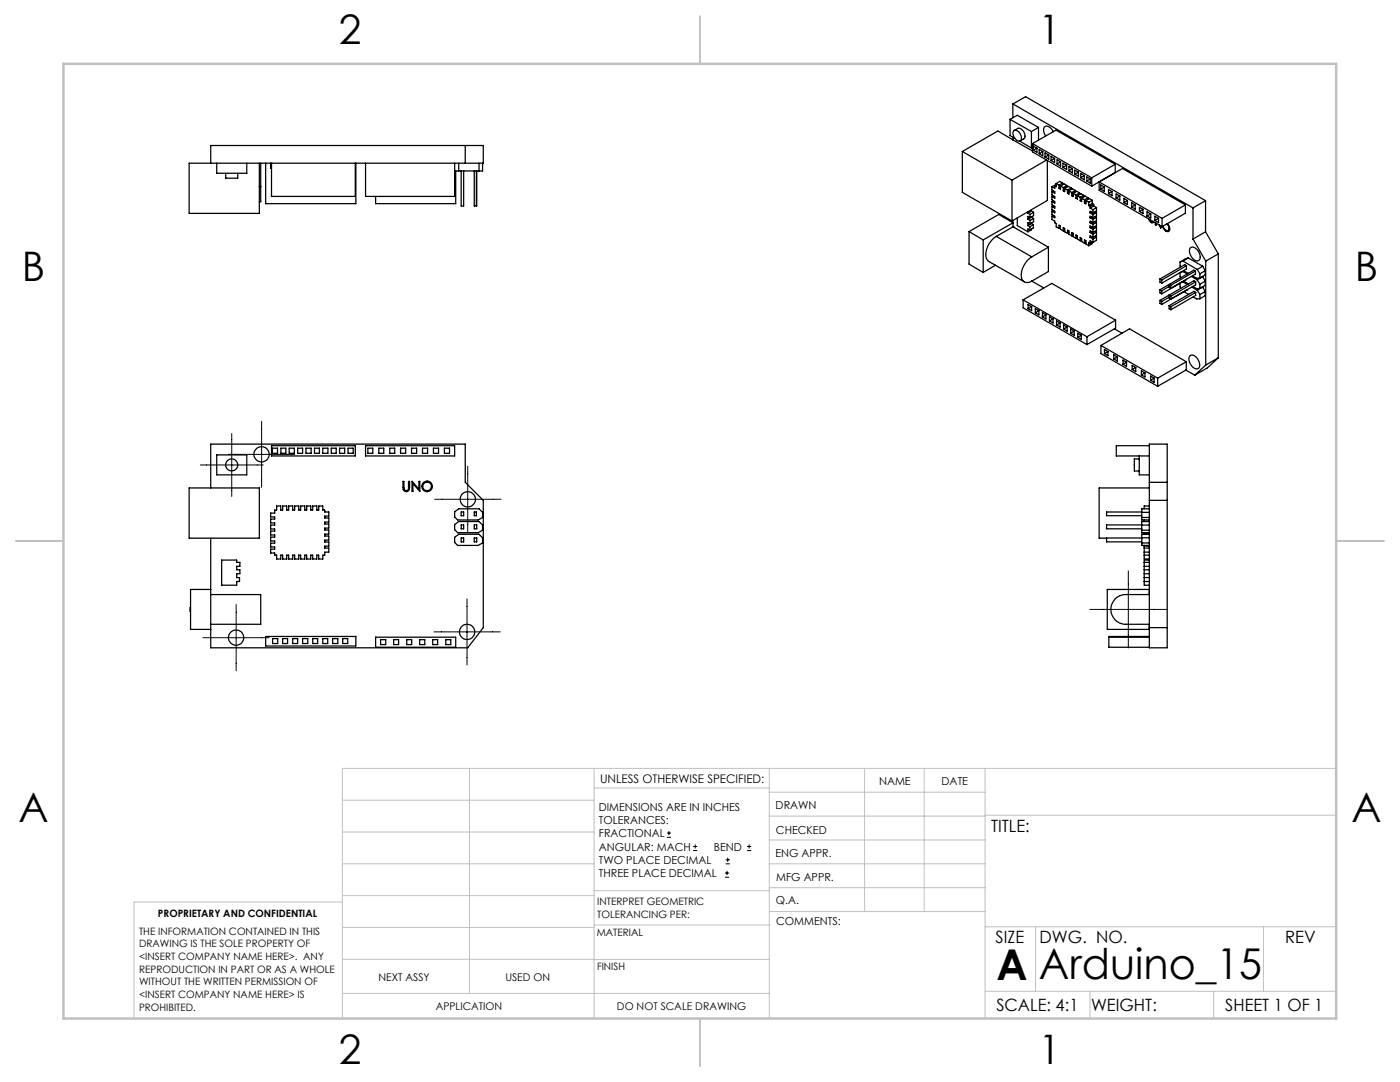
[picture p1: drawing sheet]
<svg xmlns="http://www.w3.org/2000/svg" width="279mm" height="216mm" viewBox="0 0 279 216" stroke-linecap="round" stroke-linejoin="round" font-family="sans-serif">
<g fill="none" stroke="#000" stroke-width=".2">
<path d="M40 92.8h12.5M45.6 90.7h13.2M46.2 86.5v12.6M52.2 84.1v13.2M86.7 99.6h13.3M93.3 93v13.2M93.2 119.5v13.2M225.2 113.9v15.4M40.5 127.2h13.2M47.1 120.6v13.2M86.6 126.1h13.2M217.5 121.6h15.3"/>
<path d="M133.1 167.1h.8M133.1 166.2h.8M133.5 165.8v.9M138.3 169.7h.8M138.3 168.9h.8M138.7 168.5v.8M144.7 175h.8M144.7 174.2h.8M144.8 172.4h.9M144.8 171.6h.9M145.1 173.8v.8M145.2 171.1v.9"/>
<path d="M149.1 169.7h.8M149.1 168.9h.8M149.5 168.5v.8"/>
</g>
<g fill="none" stroke="#c0c0c0" stroke-width=".2">
<path d="M68.3 159.7h50.3M93.7 153.3v44.9M118.6 153.3v49.9M118.6 157.2h34.9M153.5 153.3v49.9M153.5 158.1h43.1M172.5 153.3v28.6M184.4 153.3v28.6M196.6 153.3v49.9M266.7 153.3h-198.4v49.9M68.3 178.7h50.3M68.3 172.4h50.3"/>
<path d="M68.3 166h50.3M68.3 180h-41.6v23.2M118.6 177.7h35M153.5 167.6h43.1M153.5 162.8h43.1M153.5 172.4h43.1M153.5 177.1h43.1M196.6 162.7h70.1M68.3 198.2h85.2M68.3 191.4l85.2 .1M68.3 185.1h50.3M118.6 184.6h35"/>
<path d="M153.6 181.9h43M196.6 197.8h70.1M196.6 184.9h70.1M206.7 184.9v12.9M217.5 197.8v5.4M242.2 197.8v5.4M252.2 184.9v12.9"/>
</g>
<path d="M139.7 3.2v9.5M3.1 107.9h9.6M266.7 107.9h9.5M139.7 203.2v9.6" fill="none" stroke="#c0c0c0" stroke-width=".25"/>
<path d="M12.7 12.7h254v190.5h-254z" fill="none" stroke="#c0c0c0" stroke-width=".5"/>
<g fill="none" stroke="#000" stroke-width=".25">
<path d="M42.1 32.6v-3.6h54.3v3.6h-58.7v10h14.1v-10M43.3 32.6v2h5.9v-2M45 34.6v1h2.4v-1M51.8 37.3h.2M52 37.3v3h-.2M52 32.6v4.7M53 32.6v8h18v-8M54 32.6v1h.2M54.2 32.6v6.6h16.7v-6.6M73 32.6v6.6h17.7v-6.6M90.9 34.1v6.5h-15.9v-1.4M91.5 32.6v1.5"/>
<path d="M92 34.1v7h.5v-7M92.9 29v3.6M94.7 34.1v7h.4v-7M95.1 34.1v7M95.6 32.6v1.5M96.3 32.6v1.5h-5.6M192.1 30.2v8.2l9.9 5.7M192.1 30.2l9.9 5.7M201.6 23.8l1.4-.8 4.3 2.4M201.6 23.8l4.2 2.4M201.6 23.8v3.3l.9 .5M202 35.9v8.2"/>
<path d="M202.1 27.9l4 2.2M202.1 20.7v2.8M202.1 27.4v.5M202.1 20.7l36 20.8M202.1 20.7l2.6-1.4 35.9 20.7M202.1 27.9l-3-1.8-7 4.1M202.3 26.1a1.18 1.18 0 0 1 1.5 1.2 .6 .6 0 0 1-.3 .8 .6 .6 0 0 1-.8-.3 1.52 1.52 0 0 1-.4-1.7zM202.4 26l.7-.4a1.39 1.39 0 0 1 1.2 2.1l-.7 .4M203.5 28.2l2.3 1.3M205.8 26.2v3.3M206.1 28.6l4.6-2.6 11.9 6.8M206.1 28.6v1.7l11.8 6.8"/>
<path d="M206.1 28.6l11.8 6.9M206.1 29.4l-.3 .1M206.9 29.6l-.7-.5v.9M206.9 29.6v.8l-.7-.4M206.9 29.6l-.7 .4M207.3 25.4v2.6M207.3 25.4l-1.5 .8M208.1 30.2l-.7-.4v.9M208.1 30.2v.9l-.7-.4M208.1 30.2l-.7 .5M208.9 31.9l-6.9 4M209 32v8l-7 4.1"/>
<path d="M209.3 30.9l-.7-.4v.8M209.3 30.9v.8l-.7-.4M209.3 30.9l-.7 .4M209.9 37.3v.6l.6 .3v.4l-.6-.4M209.9 38.2v.7l.6 .3v.3l-.6-.3M209.9 39.2v.7l.6 .3v.3l-.6-.3M210.2 26.3a1.38 1.38 0 0 0-1.6-1 1.43 1.43 0 0 0 .1 1.8M210.2 38.1l-.3 .1M210.2 39.1l-.3 .1M210.5 31.6l-.7-.4v.8M210.5 31.6v.9l-.7-.5M210.5 31.6l-.7 .4"/>
<path d="M210.5 37.1l.3-.2h-.2l-.7 .4M210.5 37.1v.5l-.6-.3M210.8 36.6v.7l-.3-.2M210.8 36.6l.5 .3M211.3 36.9v.7M211.6 37.1v.6l-.3-.1M211.6 37.1l.6 .3M211.6 37.4l-.3 .2M211.7 32.3l-.7-.4v.8M211.7 32.3v.8l-.7-.4M211.7 32.3l-.7 .4M212.1 36.5l-.6-.3-.7 .4"/>
<path d="M212.1 36.5v.4M212.1 36.5l-.8 .4M212.2 37.4v.7M212.5 37.6v.6l-.3-.1M212.5 37.6l.5 .3M212.5 37.9l-.3 .2M212.9 33l-.8-.4v.8M212.9 33v.8l-.8-.4M212.9 33l-.8 .4M212.9 37l-.6-.3-.7 .4M212.9 37v.4M212.9 37l-.7 .4"/>
<path d="M213 37.9v.7M213.3 38.1v.6l-.3-.1M213.3 38.1l.6 .3M213.3 38.4l-.3 .2M213.7 37.5v.3M213.7 37.5l-.5-.3-.7 .4M213.7 37.5l-.7 .4M213.9 38.4v.7M214 33.7v.8l-.7-.4M214 33.7l-.7-.5v.9M214 33.7l-.7 .4M214.2 38.6v.6l-.3-.1"/>
<path d="M214.2 38.6l.5 .3M214.2 38.9l-.3 .2M214.6 38l-.6-.3-.7 .4M214.6 38v.3M214.6 38l-.7 .4M214.7 38.9v.6M215 39.1v.6l-.3-.2M215 39.1l.6 .3M215 39.4l-.3 .1M215.2 34.4v.8l-.7-.5M215.2 34.4l-.7-.5v.8M215.2 34.4l-.7 .3"/>
<path d="M215.4 38.5l-.5-.3-.7 .4M215.4 38.5v.3M215.4 38.5l-.7 .4M215.6 39.4v.6M215.9 39.5v.7l-.3-.2M215.9 39.5l.5 .4M215.9 39.9l-.3 .1M216.3 39v.3M216.3 39l-.6-.3-.7 .4M216.3 39l-.7 .4M216.4 35l-.7-.4v.9M216.4 35v.9l-.7-.4"/>
<path d="M216.4 35l-.7 .5M216.4 39.9v.6M217.1 39.5v.3M217.1 39.5l-.5-.4-.7 .4M217.1 39.5l-.7 .4M217.6 35.7v.8l-.7-.4M217.6 35.7l-.7-.4v.8M217.6 35.7l-.7 .4M217.9 35.5v1.6M218 40v.6M218 40l-.6-.4-.7 .4M218 40l-.7 .4"/>
<path d="M219.4 36.3v1.7l12.5 7.2M219.4 36.3l12.5 7.3M219.4 36.3l4.6-2.7 12.6 7.3M220.4 37.3l-.7-.4v.8M220.4 37.3v.9l-.7-.5M220.4 37.3l-.7 .4M221.9 38.2l-.7-.4v.8M221.9 38.2v.9l-.7-.5M221.9 38.2l-.7 .4M222.6 32.8v1.6l-4.7 2.7M222.6 32.8l-4.7 2.7M223.5 39.1l-.8-.4v.8"/>
<path d="M223.5 39.1v.8l-.8-.4M223.5 39.1l-.8 .4M193.4 46.2l2.8 1.7M193.4 46.2l5.9-3.4 2.9 1.6-6 3.5M193.4 46.2v6.5l2.8 1.7M196.2 47.9v6.5M198.7 52.9l-2.5 1.5M198.8 47.2a4.3 4.3 0 0 0-1.9 4.4l.4 .6 7.1 4M198.8 47.2l7.1 4.1M202.1 44l.1 1.3M202.2 45.3h.1M202.2 45.3l7 4"/>
<path d="M202.2 45.3l-3.4 1.9M203 43.5v1.5l2.1 1.2M204.2 59.8l5.7-3.2 12.7 7.3M204.2 59.8l12.7 7.4M204.2 59.8v1.6l12.7 7.4M205.1 42.3v.2M205.1 42.5l.5 .3M205.1 43.7l.5 .3M205.1 45l.4 .3M205.5 45.9l-.4-.2v.5M205.5 45.3v.6M205.6 43.4l-.5-.2v.5"/>
<path d="M205.6 44.7l-.5-.3v.6M205.6 42.8v.6M205.6 44v.7M205.8 41.9v.2M205.8 43.3v.1M205.8 44.5v.1M205.8 45.7v.2l-.7 .3M205.8 44.6l.4 .2M205.8 43.4l.5 .2M205.8 42.1l.5 .3M205.8 42.1l-.7 .4M205.8 43.4l-.7 .3"/>
<path d="M205.8 44.6l-.7 .4M205.9 51.3a4 4 0 0 0-1.8 4.7 1.34 1.34 0 0 0 1.8 .1M205.9 56.1l2.4 1.4M206.2 44.8v.7l-.7 .4M206.2 44.8l-.7 .5M206.3 42.4v.6l-.7 .4M206.3 43.6v.6l-.7 .5M206.3 42.4l-.7 .4M206.3 43.6l-.7 .4M209.2 49.3v4.9l-3.3 1.9M209.2 49.3l-3.3 2M209.9 42.2v.6l.6 .3v.4l-.6-.4"/>
<path d="M209.9 43.1v.7l.6 .3v.3l.3 .2v.7l.5 .3M209.9 40.2v.7l.6 .3v.3l-.6-.3M209.9 41.2v.6l.6 .4v.3l-.6-.3M210.2 40l-.3 .2M210.2 41l-.3 .2M210.2 42l-.3 .2M210.2 43l-.3 .1M211.3 45.6v-.7l.3 .2v.7l.6 .3M211.6 45.4l-.3 .2M212.2 46.1v-.7l.3 .2v.6l.5 .4M212.5 45.9l-.3 .2M213 46.6v-.7l.3 .2v.6l.6 .4"/>
<path d="M213.3 46.4l-.3 .2M213.9 47.1v-.7l.3 .2v.6l.5 .4M214.2 46.9l-.3 .2M214.7 47.6v-.7l.3 .2v.6l.6 .3M215 47.4l-.3 .2M215.6 48v-.6l.3 .2v.6l.5 .3M215.9 47.9l-.3 .1M216.4 48.5v-.6l.3 .1v.7l.6 .3M216.7 40v.7l-.3-.2M216.7 40l.6 .4M216.7 40.4l-.3 .1M216.7 48.4l-.3 .1"/>
<path d="M217.3 40.4v.6M217.3 41l.3 .2M217.6 48.5l.4-.2v.3l-.7 .4M217.6 41.2v.3M217.6 42.5v-.3l.5 .3M217.6 43.5v-.4l.5 .4M217.6 44.4v-.3l.5 .3M217.6 45.4v-.3l.5 .3M217.6 46.4v-.3l.5 .3M217.6 47.4v-.3l.5 .3M217.6 47.4l.5 .3M217.6 48.5l-.3-.1v.6"/>
<path d="M217.6 41.5l.5 .3M217.6 42.5l.5 .3M217.6 43.5l.5 .3M217.6 44.4l.5 .4M217.6 45.4l.5 .4M217.6 46.4l.5 .3M217.8 42.3l-.2 .2M217.8 43.3l-.2 .2M217.8 44.3l-.2 .1M217.8 45.3l-.2 .1M217.8 46.2l-.2 .2M217.8 47.2l-.2 .2"/>
<path d="M218 40.6l.3 .2M218 40.6l-.7 .4M218.1 48.4l-.5-.4v.5M218.1 41.8v.7M218.1 42.8v.7M218.1 43.8v.6M218.1 44.8v.6M218.1 45.8v.6M218.1 46.7v.7M218.1 47.7v.7M218.3 41.1l.5 .3M218.3 40.8v.3"/>
<path d="M218.3 41.1l-.7 .4M218.3 40.8l-.7 .4M218.5 46.2l.3 .1M218.5 45.2l.3 .1M218.5 44.2l.3 .2M218.5 43.2l.3 .2M218.5 42.2l.3 .2M218.5 47.1l.3 .2M218.8 41.4v.7l-.7 .4M218.8 42.4v.7l-.7 .4M218.8 43.4v.6l-.7 .4M218.8 44.4v.6l-.7 .4"/>
<path d="M218.8 45.3v.7l-.7 .4M218.8 46.3v.7l-.7 .4M218.8 47.3v.6l-.7 .5M218.8 41.4l-.7 .4M218.8 42.4l-.7 .4M218.8 43.4l-.7 .4M218.8 44.4l-.7 .4M218.8 45.3l-.7 .5M218.8 46.3l-.7 .4M218.8 47.3l-.7 .4M225 40l-.7-.4v.8M225 40v.8l-.7-.4"/>
<path d="M225 40l-.7 .4M226.6 40.9l-.8-.4v.8M226.6 40.9v.8l-.8-.4M226.6 40.9l-.8 .4M228.1 41.8l-.7-.4v.8M228.1 41.8v.8l-.7-.4M228.1 41.8l-.7 .4M229.3 43.9l.5 .5M229.3 43.7v.2M229.4 43.8l-.1 .1M229.4 43.8l.4 .5 .3-.1M229.7 42.7l-.8-.4v.8"/>
<path d="M229.7 42.7v.8l-.8-.4M229.7 42.7l-.8 .4M230 44.3l.2-.1-.4 .2M230.2 44.2l-.1 .2h-.3M230.6 44.4v.4M230.7 44.5v.4l-.1-.1M230.7 44.8h-.1M231.2 43.6l-.7-.5v.9M231.2 43.6v.8l-.7-.4M231.2 43.6l-.7 .4M231.4 44.9l.2 .6M231.5 45h.1"/>
<path d="M231.5 55.7l.3 .2M231.5 55.7v.6l.3 .2M231.5 57.8v.6l.3 .2M231.5 59.9v.6l.3 .2M231.5 57.8l.3 .2M231.5 59.9l.3 .2M231.6 45.5h.1M231.7 45.1v.4M231.8 55.9v.6M231.8 58v.6M231.9 43.6v1.6M232 45.2l.3 .6 .4 .3"/>
<path d="M232.1 45.1l.2 .5a.6 .6 0 0 0 1 .2v-.2M232.9 44.7l.3 .5 .1 .4M232.9 46l-.2 .1M233 44.6l.4 .8a.62 .62 0 0 1-.2 .8l-.5-.1M233.3 56.8l.3 .1M233.3 56.8v.6l.3 .1M233.3 58.9v.6l.4 .2v-.6M233.3 58.9l.4 .2M233.3 57.1l-1.5 .9M233.3 56.8l-1.8 1M233.3 59.3l-1.5 .8M233.3 58.9l-1.8 1"/>
<path d="M233.4 45.8l-.2 .2M233.4 45.5l-.1 .1M233.6 56.9v.6M235.5 52.3l.1 1M235.5 54.4l.1 1M235.5 56.5v.8l.2 .2M236.1 52.1l2.8 1.7M236.1 52.1l-.6 .2M236.1 54.2l-.4 .1M236.1 54.2l.8 .5M236.1 56.3h-.2M236.1 56.3l.9 .5"/>
<path d="M236.2 54l.9 .5M236.3 56.1l.9 .6M236.3 54l-.2 .2M236.3 58.2l.9 .5M236.3 56.1l-.2 .2M236.6 40.9l-4.7 2.7M236.6 40.9v1.6l-4.7 2.7M236.8 57.9h.1M236.8 53l-5 2.9M236.8 53l-.4-.2-4.9 2.9M236.8 53v.7l-5 2.8M236.8 55.7l-5 2.9"/>
<path d="M237.1 51.5l2.9 1.6M237.1 51.5l-1.6 .8M237.1 51.5l-1 .6M237.5 49.5a.95 .95 0 0 1 1.4 .3 1.66 1.66 0 0 1 .4 2.2 1.67 1.67 0 0 1-1.9-1.7zM237.8 55.2l1.1 .6M237.9 57.3l1 .6M238 55l.8 .5h.7M238.1 41.5v6.2M238.1 47.7l2.5 4.4M238.1 57.1l.7 .5 .7-.1M238.1 59.3l.7 .4 .7-.1M238.6 54.1l-5 2.8"/>
<path d="M238.6 54.1l-.3-.2-5 2.9M238.6 54.1v.6l-5 2.8M238.6 56.2v.6l-6.8 3.9M238.6 56.2l-4.9 2.9M238.6 58.3v.6l-4.9 2.9M238.6 56.2l-.3-.2-5 2.9M238.6 58.3l-4.9 2.9M238.6 58.3l-.3-.2-5 2.9M238.9 53.8l.6 .8M238.9 55.8l.6 .9M238.9 57.9l.6 .9M239.5 54.6v.9"/>
<path d="M239.5 56.7v.8M239.5 58.8v.8M240 55.2h.1M240 57.3h.1M240 53.1l.5 .9M240 55.2l.5 .9M240 57.3l.5 .9M240 53.1l-1.1 .7M240 55.2l-1.1 .6M240 57.3l-1.1 .6M240.5 54v.9l-1 .6M240.5 56.1v.8l-1 .6"/>
<path d="M240.5 58.2v.8l-1 .6M240.5 54l-1 .6M240.5 56.1l-1 .6M240.5 58.2l-1 .6M240.6 40l-2.5 1.5M240.6 46.2l-2.5 1.5M240.6 40v6.2M240.6 46.2l2.5 4.5M240.6 52.1v20.7M243.1 50.7l-2.5 1.4M243.1 50.7v20.7M205.9 61.2v.8l-.7-.4"/>
<path d="M205.9 61.2l-.7-.4v.8M205.9 61.2l-.7 .4M207.3 62l-.7-.4v.8M207.3 62v.8l-.7-.4M207.3 62l-.7 .4M208.7 62.8v.8l-.7-.4M208.7 62.8l-.7-.4v.8M208.7 62.8l-.7 .4M210.1 63.6v.9l-.7-.5M210.1 63.6l-.7-.4v.8M210.1 63.6l-.7 .4M211.6 64.5v.8l-.7-.5"/>
<path d="M211.6 64.5l-.7-.5v.8M211.6 64.5l-.7 .3M213 65.3v.8l-.7-.4M213 65.3l-.7-.5v.9M213 65.3l-.7 .4M214.4 66.1l-.7-.4v.8M214.4 66.1v.8l-.7-.4M214.4 66.1l-.7 .4M215.8 66.9v.8l-.7-.4M215.8 66.9l-.7-.4v.8M215.8 66.9l-.7 .4M216.9 67.2v1.6"/>
<path d="M219.7 68.9l5.7-3.3 11.3 6.6M219.7 68.9l11.3 6.6M219.7 68.9v1.7l11.3 6.5M221.1 70.2v.8l-.7-.4M221.1 70.2l-.7-.5v.9M221.1 70.2l-.7 .4M222.4 65.6l1.5 .9M222.6 63.9v1.6l-5.7 3.3M222.6 63.9l-5.7 3.3M223 71.2v.8l-.7-.4M223 71.2l-.7-.4v.8M223 71.2l-.7 .4"/>
<path d="M224.8 72.3v.8l-.7-.4M224.8 72.3l-.7-.4v.8M224.8 72.3l-.7 .4M226.7 73.3v.9l-.7-.5M226.7 73.3l-.7-.4v.8M226.7 73.3l-.7 .4M228.5 74.4v.8l-.7-.4M228.5 74.4l-.7-.4v.8M228.5 74.4l-.7 .4M230.3 75.5l-.7-.5v.9M230.3 75.5v.8l-.7-.4M230.3 75.5l-.7 .4"/>
<path d="M231 75.5v1.6M231.8 60.1v.6M233.3 61v.6l.4 .2M233.3 61l.4 .2M233.7 61.2v.6M236.6 73.8l1.8 1.1M236.7 72.2v1.6l-5.7 3.3M236.7 72.2l-5.7 3.3M237.4 71a1.19 1.19 0 0 1 1.7 .9 1.07 1.07 0 0 1-.3 1.7 2.04 2.04 0 0 1-1.4-2.6zM240.6 72.8l-2.2 2.1M243.1 71.4l-2.5 1.4M243.1 71.4l-2.2 2-2.5 1.5"/>
<path d="M37.7 97.4h14.1v10h-14.1zM42.1 97.4v-8.8h50.8v7.6l3.5 3.6v25.4l-3.1 4.1h-51.2v-21.9M43.3 90.8h5.9v4h-5.9zM54.2 88.9h16.7v2.1h-16.7zM54.4 89.4h1v1.1h-1zM56.1 89.4h.9v1.1h-.9zM57.7 89.4h1v1.1h-1zM59.4 89.4h1v1.1h-1zM61.1 89.4h1v1.1h-1zM62.8 89.4h.9v1.1h-.9zM64.4 89.4h1v1.1h-1zM66.1 89.4h1v1.1h-1z"/>
<path d="M67.8 89.4h1v1.1h-1zM69.5 89.4h1v1.1h-1zM73 88.9h17.7v2.1h-17.7zM73.4 89.4h1v1.1h-1zM75.6 89.4h1v1.1h-1zM77.8 89.4h1v1.1h-1zM79.9 89.4h1.1v1.1h-1.1zM80.4 96.1h.2v1.2a.48 .48 0 0 0 .5 .6 .48 .48 0 0 0 .4-.6v-1.2h.2v1.2a.67 .67 0 0 1-.6 .8 .67 .67 0 0 1-.7-.8zM82.1 89.4h1v1.1h-1zM82.2 96.1l1.4 1.5v-1.5h.2l-.1 1.9-1.3-1.5v1.5h-.2zM83.7 98h.1M84.3 89.4h1v1.1h-1z"/>
<path d="M86.5 89.4h1v1.1h-1zM88.7 89.4h1v1.1h-1zM227.4 91.6h-1v2.4h1M227.4 91v3.8h2M229.4 97.4h-10v10h8.5M229.4 88.9h-6.6v2.1h6.6M229.4 88.6h3.5v40.7h-3.5zM229.4 99.8h3.5M229.4 96.2h3.5M42.1 118.6h9.9v6h-9.9M42.1 117.6h-4.1v8h4.1M44.2 111.8h3v.4h.7v.8h-.7v.7h.7v.8h-.7v.8h.6v.7h-.6v.8h-3z"/>
<path d="M55.2 101h.8v.8h.4v-.8h.8v.8h.4v-.8h.8v.8h.4v-.8h.8v.8h.4v-.8h.8v.8h.4v-.8h.8v.8h.4v-.8h.8v.8h.4v-.8h.8v.8h.4v.4h.8v.8h-.8v.4h.8v.8h-.8v.4h.8v.8h-.8v.4h.8v.8h-.8v.4h.8v.8h-.8v.4h.8v.8h-.8v.4h.8v.8h-.8v.6h-.4v.7h-.8v-.7h-.4v.7h-.8v-.7h-.4v.7h-.8v-.7h-.4v.7h-.8v-.7h-.4v.7h-.8v-.7h-.4v.7h-.8v-.7h-.4v.7h-.8v-.7h-.4v.7h-.8v-.7h-.4v-.5h-.8v-.7h.8v-.5h-.8v-.7h.8v-.5h-.8v-.7h.8v-.4h-.8v-.8h.8v-.4h-.8v-.8h.8v-.4h-.8v-.8h.8v-.4h-.8v-.8h.8v-.6h.4zM90.7 102.1l.8-.6h4.1l.7 .7v1.1l-.9 .5h-4.1l-.6-.6zM90.7 104.7l.8-.6h4.1l.7 .7v1l-.9 .5h-4.1l-.6-.6zM90.7 107.2l.8-.6h4.1l.7 .7v1l-.9 .5h-4.1l-.6-.6zM92 107.4h.5v.7h-.5zM92 102.2h.5v.7h-.5zM92 104.7h.5v.8h-.5zM94.7 107.4h.4v.7h-.4zM94.7 102.2h.4v.7h-.4zM94.7 104.7h.4v.8h-.4zM220.8 107.4v.7h7.1M227.9 102.2h-7.1v.7h7.1"/>
<path d="M227.9 104.7h-7.1v.8h7.1M227.9 104.8h1.5M227.9 108.3h1.5M227.9 107.3h1.5M227.9 105.8h1.5M227.9 103.3h1.5M227.9 102.2h1.5M228.4 113h1M228.4 112.2h1M228.4 113.7h1M228.4 114.5h1M228.4 115.3h1"/>
<path d="M228.4 116h1M228.4 109.4h1M228.4 110.2h1M228.4 110.8h1M228.4 108.8v2.7h1M228.4 106.6h1M228.4 109h1M228.4 103.8v.3M228.4 106.3v.3M229.4 118.6h-4.7a2.96 2.96 0 0 0-3 3 2.96 2.96 0 0 0 3 3h4.7M229.4 117.6h-8.4v8h8.4M229.4 101.5h-1.5v2.3h1.5"/>
<path d="M229.4 104.1h-1.5v2.2h1.5M229.4 106.6h-1.5v2.2h1.5M229.4 111.8h-1v5h1M229.4 101h-1v.5M38 121.2v.8M53 127h18v1.9h-18zM54.4 127.4h1v1h-1zM56.4 127.4h1v1h-1zM58.4 127.4h1v1h-1zM60.4 127.4h1v1h-1zM62.4 127.4h1v1h-1zM64.4 127.4h1v1h-1z"/>
<path d="M66.4 127.4h1v1h-1zM68.4 127.4h1v1h-1zM75 127.1h15.9v2.1h-15.9zM76 127.6h1v1h-1zM78.6 127.6h1v1h-1zM81.2 127.6h1v1h-1zM83.7 127.6h1.1v1h-1.1zM86.4 127.6h.9v1h-.9zM89 127.6h1v1h-1zM221.3 127.1h8.1M229.4 127h-8.1v2.2h8.1M229.4 125.2h3.5"/>
<circle cx="46.2" cy="92.8" r="1.2"/>
<circle cx="52.2" cy="90.7" r="1.52"/>
<circle cx="85.2" cy="97" r=".88"/>
<circle cx="85.2" cy="97.1" r="1.06"/>
<circle cx="93.4" cy="99.6" r="1.53"/>
<circle cx="47.1" cy="127.2" r="1.52"/>
<circle cx="93.2" cy="126.1" r="1.53"/>
</g>
<g font-size="8.5">
<text x="198.9" y="195.5">A</text>
<text x="207.3" y="195.4">Arduino_15</text>
</g>
<g font-size="8.1">
<text x="67.6" y="8.9">2</text>
<text x="207.3" y="8.9">1</text>
<text x="4.4" y="56.1">B</text>
<text x="270.4" y="56.1">B</text>
<text x="3.7" y="164.1">A</text>
<text x="269.7" y="164.1">A</text>
<text x="67.6" y="212.4">2</text>
<text x="207.3" y="212.4">1</text>
</g>
<g font-size="3.4">
<text x="197.8" y="166">TITLE:</text>
<text x="198.7" y="188.1">SIZE</text>
<text x="207.5" y="188.1">DWG. NO.</text>
<text x="256.5" y="188.2">REV</text>
<text x="198.8" y="201.7">SCALE: 4:1</text>
<text x="217.7" y="201.8">WEIGHT:</text>
<text x="244.5" y="201.7">SHEET 1 OF 1</text>
</g>
<text font-size="2.4" x="119.8" y="156.2">UNLESS OTHERWISE SPECIFIED:</text>
<g font-size="2.2">
<text x="119.5" y="161.8">DIMENSIONS ARE IN INCHES</text>
<text x="154.8" y="161.4">DRAWN</text>
<text x="175.4" y="156.6">NAME</text>
<text x="187.9" y="156.7">DATE</text>
<text x="119.5" y="164.4">TOLERANCES:</text>
<text x="119.5" y="167.1">FRACTIONAL</text>
<text x="154.9" y="166.3">CHECKED</text>
<text x="119.5" y="169.7">ANGULAR: MACH</text>
<text x="119.5" y="172.4">TWO PLACE DECIMAL</text>
<text x="142.5" y="169.7">BEND</text>
<text x="154.8" y="171">ENG APPR.</text>
<text x="119.5" y="175">THREE PLACE DECIMAL</text>
<text x="154.9" y="175.7">MFG APPR.</text>
<text x="154.9" y="180.4">Q.A.</text>
<text x="154.9" y="184.6">COMMENTS:</text>
</g>
<g font-size="2.1">
<text x="75.5" y="195.7">NEXT ASSY</text>
<text x="100.9" y="195.7">USED ON</text>
<text x="86.9" y="201.5">APPLICATION</text>
<text x="123.1" y="201.6">DO NOT SCALE DRAWING</text>
</g>
<g font-size="2">
<text x="31.5" y="182.9">PROPRIETARY AND CONFIDENTIAL</text>
<text x="119.2" y="180.6">INTERPRET GEOMETRIC</text>
<text x="119.2" y="183.1">TOLERANCING PER:</text>
<text x="27.8" y="186.5">THE INFORMATION CONTAINED IN THIS</text>
<text x="27.8" y="189">DRAWING IS THE SOLE PROPERTY OF</text>
<text x="27.8" y="191.6">&lt;INSERT COMPANY NAME HERE&gt;. ANY</text>
<text x="119.1" y="186.7">MATERIAL</text>
<text x="27.8" y="194.1">REPRODUCTION IN PART OR AS A WHOLE</text>
<text x="27.8" y="196.6">WITHOUT THE WRITTEN PERMISSION OF</text>
<text x="119.1" y="193.5">FINISH</text>
<text x="27.8" y="199.1">&lt;INSERT COMPANY NAME HERE&gt; IS</text>
<text x="27.8" y="201.7">PROHIBITED.</text>
</g>
</svg>
